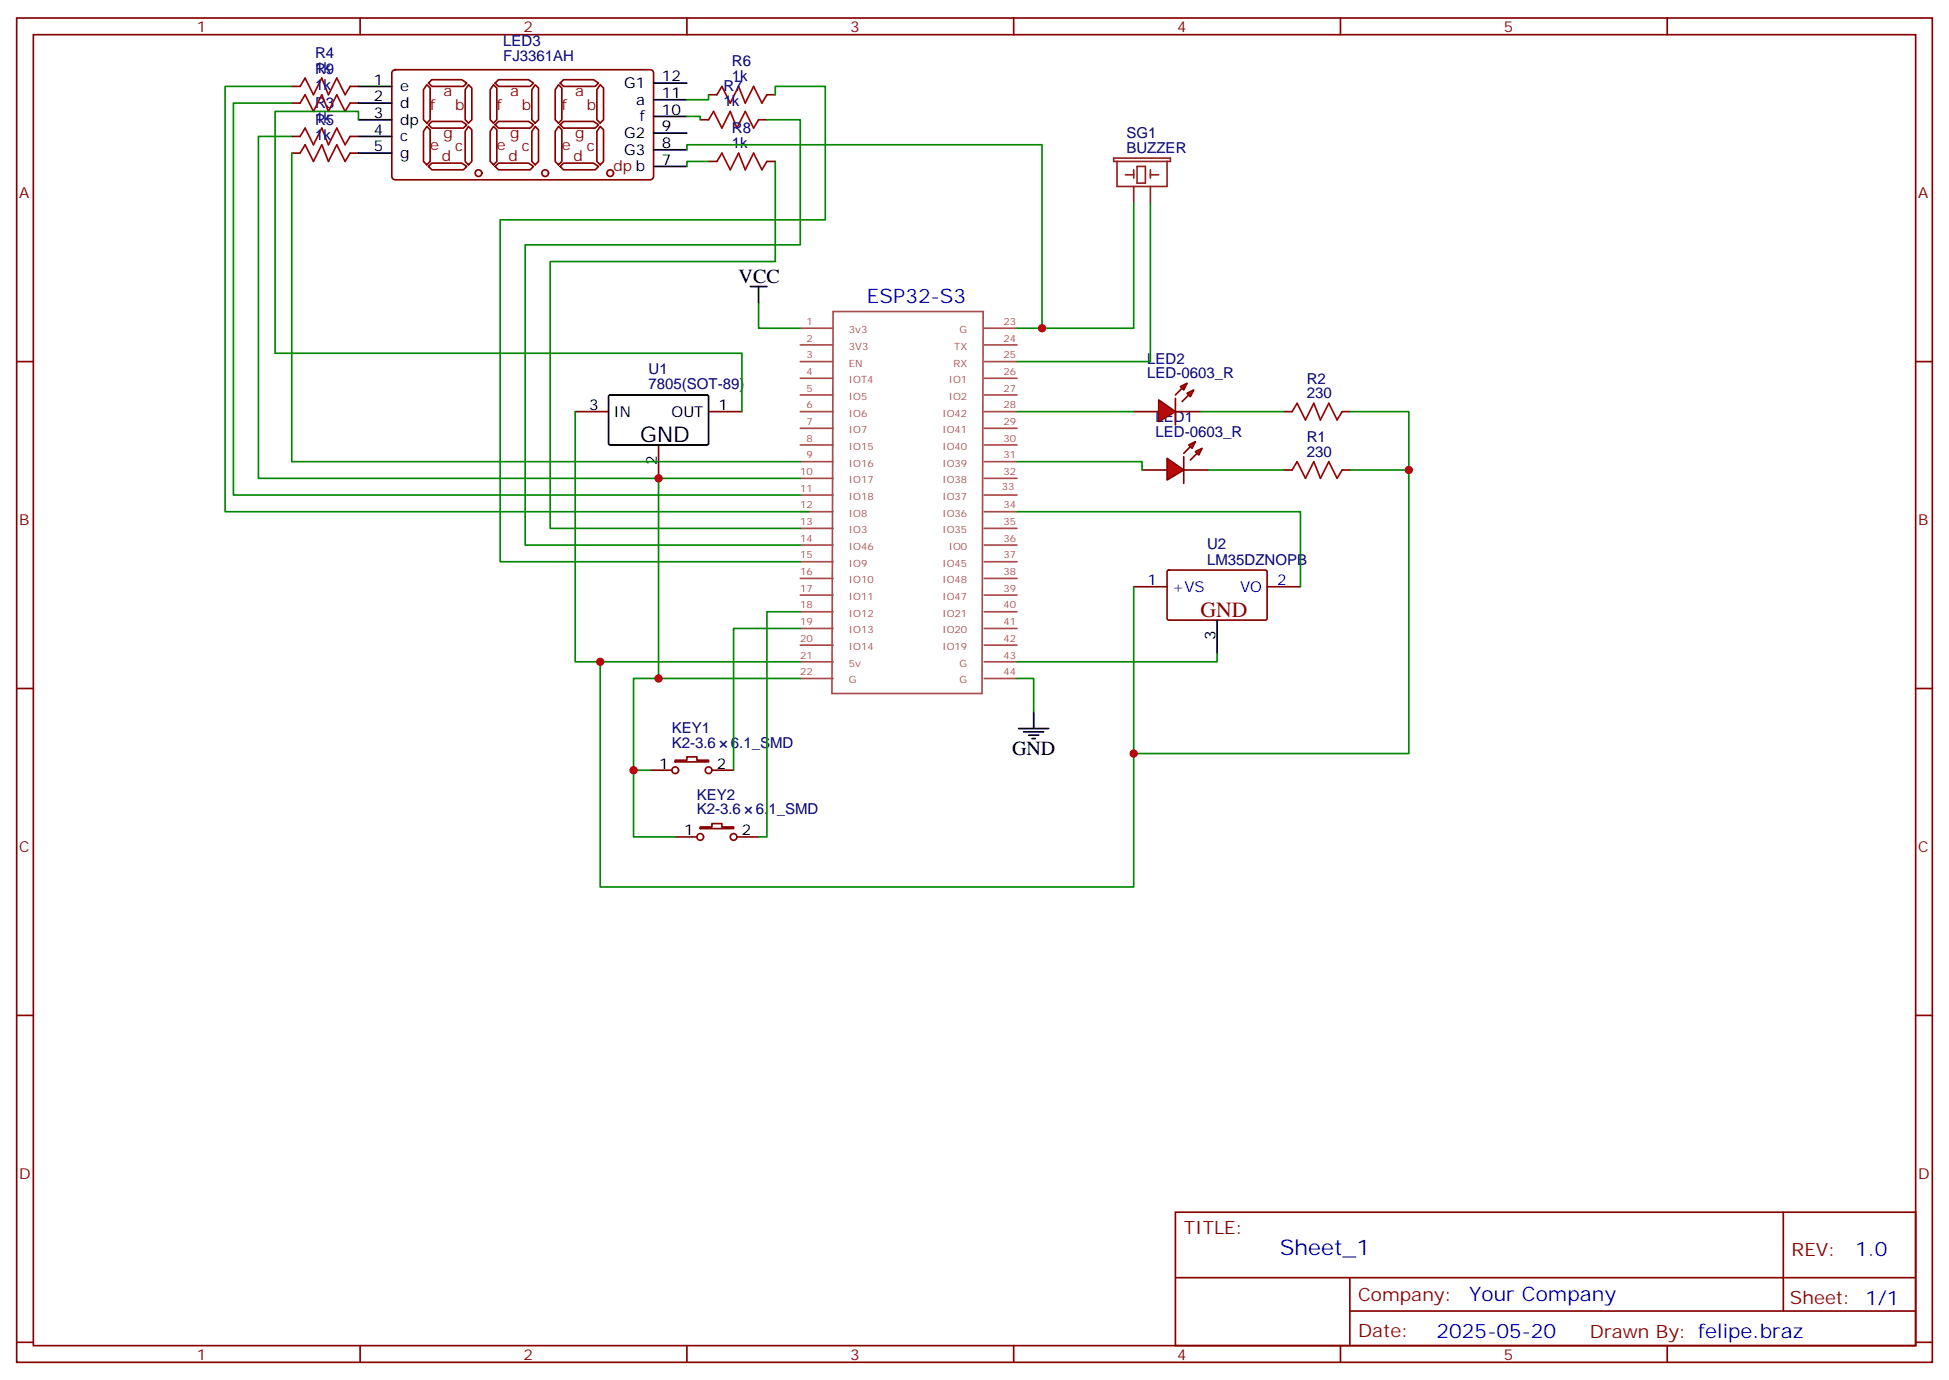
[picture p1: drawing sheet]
<svg xmlns="http://www.w3.org/2000/svg" width="412mm" height="292mm" viewBox="0 0 412 292" stroke-linecap="round" stroke-linejoin="round" font-family="sans-serif">
<g fill="none" stroke="#870000" stroke-width=".35">
<path d="M3.5 3.8h405.4v284.3h-405.4zM7.1 7.3h398.2v277.3h-398.2zM76.2 3.8v3.5M145.3 3.8v3.5M214.5 3.8v3.5M283.6 3.8v3.5M352.8 3.8v3.5M3.5 76.5h3.6M405.3 76.5h3.6M271.6 87.1h1.8M284 87.1h1.8M3.5 145.6h3.6"/>
<path d="M405.3 145.6h3.6M3.5 214.8h3.6M405.3 214.8h3.6M248.7 256.4h156.6v28.2h-156.6zM377.3 256.4v20.9M248.7 270.2h156.5M285.6 277.3h119.6M285.6 270.2v14.2M3.5 283.9h3.6M76.2 284.6v3.5M145.3 284.6v3.5M214.5 284.6v3.5"/>
<path d="M283.6 284.6v3.5M352.8 284.6v3.5M405.3 283.9h3.6"/>
</g>
<g fill="none" stroke="#a64a4a" stroke-width=".35">
<path d="M169.3 76.5h7M169.3 73h7M169.3 69.4h7M176.3 65.9h31.7l-.2 80.8h-31.8zM208.3 76.5h6.9M208.3 73h6.9M208.3 69.4h6.9M169.3 97.6h7M169.3 94.1h7M169.3 90.6h7M169.3 87.1h7M169.3 83.5h7"/>
<path d="M169.3 80h7M208.3 97.6h6.9M208.3 94.1h6.9M208.3 90.6h6.9M208.3 87.1h6.9M208.3 83.5h6.9M208.3 80h6.9M169.3 118.8h7M169.3 115.3h7M169.3 111.8h7M169.3 108.2h7M169.3 104.7h7"/>
<path d="M169.3 101.2h7M208.3 118.8h6.9M208.3 115.3h6.9M208.3 111.8h6.9M208.3 108.2h6.9M208.3 104.7h6.9M208.3 101.2h6.9M169.3 140h7M169.3 136.5h7M169.3 132.9h7M169.3 129.4h7M169.3 125.9h7"/>
<path d="M169.3 122.3h7M208.3 140h6.9M208.3 136.5h6.9M208.3 132.9h6.9M208.3 129.4h6.9M208.3 125.9h6.9M208.3 122.3h6.9M169.3 143.5h7M208.3 143.5h6.9"/>
</g>
<path d="M158.7 60.6h3.6M160.5 60.6v3.5M215.5 154.1h6.4M216.6 154.8h4.2M217.7 155.5h2.1M218.4 156.2h.7M218.7 150.6v3.5" fill="none" stroke="#000" stroke-width=".35"/>
<path d="M160.5 64.1v5.3h8.8M215.2 143.5h3.5v7.1" fill="none" stroke="#008700" stroke-width=".35"/>
<path d="M273.4 87.1l1.1-1.8 1.7 3.5 1.8-3.5 1.4 3.5 1.8-3.5 1.7 3.5 1.1-1.7" fill="none" stroke="#a10000" stroke-width=".35"/>
<g fill="#f00" stroke="#870000" stroke-width=".35">
<path d="M246.9 96.9l3.6 2.5-3.6 2.1z"/>
<path d="M250.5 96.6v5.6z"/>
</g>
<g fill="#870000" stroke="#870000" stroke-width=".35">
<path d="M250.5 95.9l1.4-1.4z"/>
<path d="M251.9 97.3l1.4-1.4z"/>
</g>
<g fill="#f00" stroke="#870000" stroke-width=".35">
<path d="M251.5 94.1l1.4-.7-.7 1.4z"/>
<path d="M252.9 95.5l1.5-.7-.8 1.4z"/>
</g>
<g fill="none" stroke="#870000" stroke-width=".35">
<path d="M241.7 99.4h5.2M250.5 99.4h5.3M137.6 162.9h4.6M142.9 160.8h2.4v-.7h2.2v.7h2.4v.3h-7zM142.9 177h4.6M148.2 174.9h2.4v-.7h2.2v.7h2.4v.4h-7zM150.6 162.9h4.6M155.9 177h4.6"/>
<circle cx="142.9" cy="162.9" r=".71"/>
<circle cx="148.2" cy="177" r=".71"/>
<circle cx="149.9" cy="162.9" r=".71"/>
<circle cx="155.2" cy="177" r=".71"/>
</g>
<g fill="#f00" stroke="#870000" stroke-width=".35">
<path d="M245.2 84.6l3.5 2.5-3.5 2.1z"/>
<path d="M248.7 84.2v5.7z"/>
</g>
<g fill="#870000" stroke="#870000" stroke-width=".35">
<path d="M248.7 83.5l1.4-1.4z"/>
<path d="M250.1 84.9l1.4-1.4z"/>
</g>
<g fill="#f00" stroke="#870000" stroke-width=".35">
<path d="M249.8 81.8l1.4-.7-.7 1.4z"/>
<path d="M251.2 83.2l1.4-.7-.7 1.4z"/>
</g>
<g fill="none" stroke="#870000" stroke-width=".35">
<path d="M61.7 18.3h1.8M74.1 18.3h1.7M83.1 15l.5-.3h54a.71 .71 0 0 1 .7 .8v21.8a.76 .76 0 0 1-.7 .7h-54a.76 .76 0 0 1-.7-.7v-21.8zM90.3 17.9l.7 .7v6.7l-.7 .7-.7-.7v-6.3zM90.7 17.6l.7-.7h6.3l1.1 .7-.7 .7h-6.7zM99.1 17.9l.7 .7v6.7l-.7 .7-.7-.7v-6.3zM61.7 28.9h1.8M61.7 32.4h1.8M61.7 21.8h1.8M74.1 28.9h1.7M74.1 32.4h1.7M74.1 21.8h1.7"/>
<path d="M90.3 26.7l.7 .7v6.7l-.7 .8-.7-.8v-6.3zM91.4 25.7h6.3l1.1 .7-.7 .7h-6.7l-.7-.7zM91.4 34.5h6.3l1.1 .7-.7 .7h-6.7l-.7-.7zM99.1 26.7l.7 .7v6.7l-.7 .8-.7-.8v-6.3zM148.2 25.3h1.7M149.9 20h1.8M149.9 34.1h1.8M160.5 25.3h1.8M162.3 20h1.7M162.3 34.1h1.7M121.7 87.1h7.1M139.3 94.1v7.1"/>
<path d="M149.9 87.1h7.1M239.9 87.1h5.3M248.7 87.1h5.3M271.6 99.4h1.8M284 99.4h1.8M239.9 124.1h7M247 120.8l.3-.2h20.6l.2 .3v10.1l-.3 .2-20.7-.1-.2-.3zM268.1 124.1h7.1"/>
</g>
<path d="M75.8 18.3h7.1M75.8 21.8h7.1M75.8 25.3h7.1M75.8 28.9h7.1M75.8 32.4h7.1M138.3 35.2h7M138.3 31.7h7M138.3 28.2h7M138.3 24.6h7M128.8 83.7l.3-.2 20.7 .1 .1 .3v10l-.3 .2h-20.7l-.1-.3zM257.5 131.2v7" fill="none" stroke="#000" stroke-width=".35"/>
<g fill="none" stroke="#008700" stroke-width=".35">
<path d="M239.9 43v26.4h-24.7M243.4 43v33.5h-28.2M121.7 87.1v52.9h47.6M215.2 97.6h26.5v1.8M215.2 87.1h24.7M254 87.1h17.6M255.8 99.4h15.8M285.8 87.1h12.3v72.3h-58.2M285.8 99.4h12.3M139.3 101.2v42.3h30M215.2 108.2h60v15.9M169.3 129.4h-7v47.6h-1.8"/>
<path d="M169.3 132.9h-14.1v30M239.9 124.1v63.5h-112.9v-47.6M257.5 138.2v1.8h-42.3M139.3 143.5h-5.2v33.5h8.8M134.1 162.9h3.5"/>
</g>
<path d="M235.7 33.4h11.9v.7h-11.9zM236.4 34.1v5.3h10.5v-5.3M238.1 37h1.8M239.9 35.9v1.8M239.9 39.4v3.6M240.6 35.2h1.8v3.5h-1.8zM243.4 37h1.8M243.4 35.9v1.8M243.4 39.4v3.6" fill="none" stroke="#8c2424" stroke-width=".35"/>
<path d="M63.5 18.3l1.1-1.8 1.7 3.5 1.8-3.5 1.4 3.5 1.8-3.5 1.7 3.5 1.1-1.7M63.5 28.9l1.1-1.8 1.7 3.5 1.8-3.5 1.4 3.5 1.8-3.5 1.7 3.5 1.1-1.7M63.5 32.4l1.1-1.8 1.7 3.5 1.8-3.5 1.4 3.5 1.8-3.5 1.7 3.5 1.1-1.7M63.5 21.8l1.1-1.8 1.7 3.6 1.8-3.6 1.4 3.6 1.8-3.6 1.7 3.6 1.1-1.8M149.9 25.3l1.1-1.7 1.8 3.5 1.7-3.5 1.4 3.5 1.8-3.5 1.8 3.5 1-1.8M151.7 20l1.1-1.7 1.7 3.5 1.8-3.5 1.4 3.5 1.8-3.5 1.7 3.5 1.1-1.8M151.7 34.1l1.1-1.7 1.7 3.5 1.8-3.5 1.4 3.5 1.8-3.5 1.7 3.5 1.1-1.8M273.4 99.4l1.1-1.8 1.7 3.6 1.8-3.6 1.4 3.6 1.8-3.6 1.7 3.6 1.1-1.8" fill="none" stroke="#a10000" stroke-width=".35"/>
<circle cx="101.2" cy="36.6" r=".71" fill="#f0f0f0" stroke="#870000" stroke-width=".35"/>
<path d="M138.3 17.6h7M138.3 21.1h7" fill="none" stroke="#000" stroke-width=".35"/>
<circle cx="115.4" cy="36.6" r=".71" fill="#f0f0f0" stroke="#870000" stroke-width=".35"/>
<path d="M104.4 17.9l.7 .7v6.7l-.7 .7-.7-.7v-6.3zM104.8 17.6l.7-.7h6.3l1.1 .7-.7 .7h-6.7zM113.2 17.9l.7 .7v6.7l-.7 .7-.7-.7v-6.3zM104.4 26.7l.7 .7v6.7l-.7 .8-.7-.8v-6.3zM104.8 35.2l.7-.7h6.3l1.1 .7-.7 .7h-6.7zM104.8 26.4l.7-.7h6.3l1.1 .7-.7 .7h-6.7zM113.2 26.7l.7 .7v6.7l-.7 .8-.7-.8v-6.3z" fill="none" stroke="#870000" stroke-width=".35"/>
<circle cx="129.1" cy="36.6" r=".71" fill="#f0f0f0" stroke="#870000" stroke-width=".35"/>
<path d="M118.2 17.9l.7 .7v6.7l-.7 .7-.7-.7v-6.3zM118.5 17.6l.7-.7h6.4l1 .7-.7 .7h-6.7zM127 17.9l.7 .7v6.7l-.7 .7-.7-.7v-6.3zM118.2 26.7l.7 .7v6.7l-.7 .8-.7-.8v-6.3zM118.5 35.2l.7-.7h6.4l1 .7-.7 .7h-6.7zM118.5 26.4l.7-.7h6.4l1 .7-.7 .7h-6.7zM127 26.7l.7 .7v6.7l-.7 .8-.7-.8v-6.3z" fill="none" stroke="#870000" stroke-width=".35"/>
<path d="M61.7 18.3h-14.1v89.9h123.5M61.7 32.4v65.2h107.6M61.7 28.9h-7v72.3h114.6M61.7 21.8h-12.3v82.9h119.9M75.8 25.3v-1.7h-17.6v51.1h98.8v12.4M145.3 24.6h2.9v.7M145.3 31.7v-1.1h75.2v38.8M149.9 34.1h-4.6v1.1M149.9 20v1.1h-4.6M162.3 25.3h7v26.5h-58.2v63.5h58.2M164 34.1v21.2h-47.6v56.5h52.9M164 20v-1.7h10.6v28.2h-68.8v72.3h63.5" fill="none" stroke="#008700" stroke-width=".35"/>
<g fill="#c00">
<circle cx="139.3" cy="143.5" r=".88"/>
<circle cx="134.1" cy="162.9" r=".88"/>
<circle cx="127" cy="140" r=".88"/>
<circle cx="239.9" cy="159.4" r=".88"/>
<circle cx="298.1" cy="99.4" r=".88"/>
<circle cx="139.3" cy="101.2" r=".88"/>
<circle cx="220.5" cy="69.4" r=".88"/>
</g>
<text font-size="4.6" x="135.5" y="93.4">GND</text>
<text font-size="4.6" fill="#800" x="254" y="130.5">GND</text>
<text font-size="4.6" fill="#00f" x="270.8" y="265.4">Sheet_1</text>
<g font-size="4.2">
<text x="156.3" y="59.9">VCC</text>
<text x="214.1" y="159.7">GND</text>
</g>
<g font-size="4.2" fill="#00f">
<text x="183.4" y="64.1">ESP32-S3</text>
<text x="392.5" y="265.7">1.0</text>
<text x="310.9" y="275.2">Your Company</text>
<text x="304" y="283">2025-05-20</text>
</g>
<g font-size="3.9" fill="#800">
<text x="250.5" y="261">TITLE:</text>
<text x="379.1" y="265.7">REV:</text>
<text x="287.4" y="275.2">Company:</text>
<text x="378.7" y="275.8">Sheet: 1/1</text>
<text x="287.4" y="282.9">Date:</text>
<text x="336.4" y="282.9">Drawn By: felipe.braz</text>
</g>
<g font-size="3.2" fill="#800">
<text x="41.6" y="6.8">1</text>
<text x="110.8" y="6.8">2</text>
<text x="179.9" y="6.8">3</text>
<text x="249.1" y="6.8">4</text>
<text x="318.2" y="6.8">5</text>
<text x="91" y="23.2">f</text>
<text x="93.8" y="20.4">a</text>
<text x="96.3" y="23.2">b</text>
<text x="105.1" y="23.2">f</text>
<text x="107.9" y="20.4">a</text>
<text x="110.4" y="23.2">b</text>
<text x="118.9" y="23.2">f</text>
<text x="121.7" y="20.4">a</text>
<text x="124.2" y="23.2">b</text>
<text x="93.8" y="29.2">g</text>
<text x="107.9" y="29.2">g</text>
<text x="121.7" y="29.2">g</text>
<text x="91" y="31.7">e</text>
<text x="93.5" y="34.1">d</text>
<text x="96.3" y="32">c</text>
<text x="105.1" y="31.7">e</text>
<text x="107.6" y="34.1">d</text>
<text x="110.4" y="32">c</text>
<text x="118.9" y="31.7">e</text>
<text x="121.4" y="34.1">d</text>
<text x="124.2" y="32">c</text>
<text x="4.1" y="41.9">A</text>
<text x="129.8" y="36.3">dp b</text>
<text x="405.9" y="41.9">A</text>
<text x="4.1" y="111.1">B</text>
<text x="405.9" y="111.1">B</text>
<text x="4.1" y="180.2">C</text>
<text x="405.9" y="180.2">C</text>
<text x="4.1" y="249.3">D</text>
<text x="405.9" y="249.3">D</text>
<text x="41.6" y="287.6">1</text>
<text x="110.8" y="287.6">2</text>
<text x="179.9" y="287.6">3</text>
<text x="249.1" y="287.6">4</text>
<text x="318.2" y="287.6">5</text>
</g>
<g font-size="3.2" fill="#000080">
<text x="106.5" y="9.7">LED3</text>
<text x="66.7" y="15.5">1k</text>
<text x="66.7" y="12.2">R4</text>
<text x="66.7" y="15.8">R9</text>
<text x="106.5" y="12.9">FJ3361AH</text>
<text x="154.9" y="17.2">1k</text>
<text x="154.9" y="14">R6</text>
<text x="66.7" y="22.8">R3</text>
<text x="66.7" y="19">1k</text>
<text x="153.1" y="22.5">1k</text>
<text x="153.1" y="19.3">R7</text>
<text x="66.7" y="26">1k</text>
<text x="66.7" y="29.6">1k</text>
<text x="66.7" y="26.3">R5</text>
<text x="154.9" y="28.1">R8</text>
<text x="238.4" y="29.2">SG1</text>
<text x="154.9" y="31.3">1k</text>
<text x="238.4" y="32.4">BUZZER</text>
<text x="242.8" y="77">LED2</text>
<text x="137.2" y="82.4">7805(SOT-89)</text>
<text x="137.2" y="79.2">U1</text>
<text x="242.8" y="80">LED-0603_R</text>
<text x="276.5" y="81.2">R2</text>
<text x="244.5" y="89.3">LED1</text>
<text x="276.5" y="84.2">230</text>
<text x="244.5" y="92.4">LED-0603_R</text>
<text x="276.5" y="93.6">R1</text>
<text x="276.5" y="96.6">230</text>
<text x="255.4" y="119.4">LM35DZNOPB</text>
<text x="255.4" y="116.2">U2</text>
<text x="142.1" y="155.1">KEY1</text>
<text x="142.1" y="158.1">K2-3.6</text>
<text x="154.7" y="158.1">6.1_SMD</text>
<text x="147.4" y="172.2">K2-3.6</text>
<text x="147.4" y="169.2">KEY2</text>
<text x="159.9" y="172.2">6.1_SMD</text>
</g>
<g font-size="3.2">
<text x="79.1" y="17.9">1</text>
<text x="140.1" y="17.2">12</text>
<text x="79.1" y="21.4">2</text>
<text x="84.7" y="19.3">e</text>
<text x="84.7" y="22.9">d</text>
<text x="132" y="18.6">G1</text>
<text x="134.6" y="22.2">a</text>
<text x="140.1" y="20.7">11</text>
<text x="79.1" y="25">3</text>
<text x="79.1" y="28.5">4</text>
<text x="84.7" y="26.4">dp</text>
<text x="84.7" y="29.9">c</text>
<text x="132" y="29.2">G2</text>
<text x="135.4" y="25.7">f</text>
<text x="140.1" y="27.8">9</text>
<text x="140.1" y="24.3">10</text>
<text x="79.1" y="32">5</text>
<text x="84.7" y="33.4">g</text>
<text x="132" y="32.7">G3</text>
<text x="140.1" y="34.9">7</text>
<text x="140.1" y="31.3">8</text>
<text x="124.6" y="86.7">3</text>
<text x="129.8" y="88.1">IN</text>
<text x="142.1" y="88.1">OUT</text>
<text x="152" y="86.7">1</text>
<text x="139" y="98.3" transform="rotate(-90 139 98.3)">2</text>
<text x="257.2" y="135.3" transform="rotate(-90 257.2 135.3)">3</text>
<text x="139.4" y="162.6">1</text>
<text x="151.7" y="162.6">2</text>
<text x="144.7" y="176.7">1</text>
<text x="157" y="176.7">2</text>
</g>
<g font-size="3.2" fill="#00f">
<text x="242.8" y="123.8">1</text>
<text x="248" y="125.2">+VS</text>
<text x="262.4" y="125.2">VO</text>
<text x="270.2" y="123.8">2</text>
</g>
<g font-size="2.1" fill="#a54b4b">
<text x="170.7" y="68.7">1</text>
<text x="179.6" y="70.5">3v3</text>
<text x="203" y="70.5">G</text>
<text x="212.3" y="68.7">23</text>
<text x="170.7" y="75.8">3</text>
<text x="170.7" y="72.3">2</text>
<text x="179.6" y="77.5">EN</text>
<text x="179.6" y="74">3V3</text>
<text x="201.7" y="77.5">RX</text>
<text x="201.9" y="74">TX</text>
<text x="212.3" y="75.8">25</text>
<text x="212.3" y="72.3">24</text>
<text x="170.7" y="82.8">5</text>
<text x="170.7" y="79.3">4</text>
<text x="179.6" y="81.1">IOT4</text>
<text x="200.8" y="81.1">IO1</text>
<text x="212.3" y="82.8">27</text>
<text x="212.3" y="79.3">26</text>
<text x="170.7" y="89.9">7</text>
<text x="170.7" y="86.4">6</text>
<text x="179.6" y="88.1">IO6</text>
<text x="179.6" y="84.6">IO5</text>
<text x="199.4" y="88.1">IO42</text>
<text x="200.8" y="84.6">IO2</text>
<text x="212.3" y="89.9">29</text>
<text x="212.3" y="86.4">28</text>
<text x="170.7" y="93.4">8</text>
<text x="179.6" y="95.2">IO15</text>
<text x="179.6" y="91.6">IO7</text>
<text x="199.4" y="95.2">IO40</text>
<text x="199.4" y="91.6">IO41</text>
<text x="212.3" y="93.4">30</text>
<text x="169.3" y="100.5">10</text>
<text x="170.7" y="97">9</text>
<text x="179.6" y="98.7">IO16</text>
<text x="199.4" y="98.7">IO39</text>
<text x="212.3" y="100.5">32</text>
<text x="212.3" y="97">31</text>
<text x="169.3" y="107.5">12</text>
<text x="169.3" y="104">11</text>
<text x="179.6" y="105.7">IO18</text>
<text x="179.6" y="102.2">IO17</text>
<text x="199.4" y="105.7">IO37</text>
<text x="199.4" y="102.2">IO38</text>
<text x="212" y="103.7">33</text>
<text x="212.3" y="107.5">34</text>
<text x="169.3" y="111.1">13</text>
<text x="179.6" y="112.8">IO3</text>
<text x="179.6" y="109.3">IO8</text>
<text x="199.4" y="112.8">IO35</text>
<text x="199.4" y="109.3">IO36</text>
<text x="212.3" y="111.1">35</text>
<text x="169.3" y="118.1">15</text>
<text x="169.3" y="114.6">14</text>
<text x="179.6" y="119.9">IO9</text>
<text x="179.6" y="116.3">IO46</text>
<text x="199.4" y="119.9">IO45</text>
<text x="200.8" y="116.3">IO0</text>
<text x="212.3" y="118.1">37</text>
<text x="212.3" y="114.6">36</text>
<text x="169.3" y="125.2">17</text>
<text x="169.3" y="121.6">16</text>
<text x="179.6" y="123.4">IO10</text>
<text x="199.4" y="123.4">IO48</text>
<text x="212.3" y="125.2">39</text>
<text x="212.3" y="121.6">38</text>
<text x="169.3" y="128.7">18</text>
<text x="179.6" y="130.4">IO12</text>
<text x="179.6" y="126.9">IO11</text>
<text x="199.4" y="130.4">IO21</text>
<text x="199.4" y="126.9">IO47</text>
<text x="212.3" y="128.7">40</text>
<text x="169.3" y="135.8">20</text>
<text x="169.3" y="132.2">19</text>
<text x="179.6" y="137.5">IO14</text>
<text x="179.6" y="134">IO13</text>
<text x="199.4" y="137.5">IO19</text>
<text x="199.4" y="134">IO20</text>
<text x="212.3" y="135.8">42</text>
<text x="212.3" y="132.2">41</text>
<text x="169.3" y="142.8">22</text>
<text x="169.3" y="139.3">21</text>
<text x="179.6" y="141">5v</text>
<text x="203" y="141">G</text>
<text x="212.3" y="142.8">44</text>
<text x="212.3" y="139.3">43</text>
<text x="179.6" y="144.6">G</text>
<text x="203" y="144.6">G</text>
</g>
</svg>
